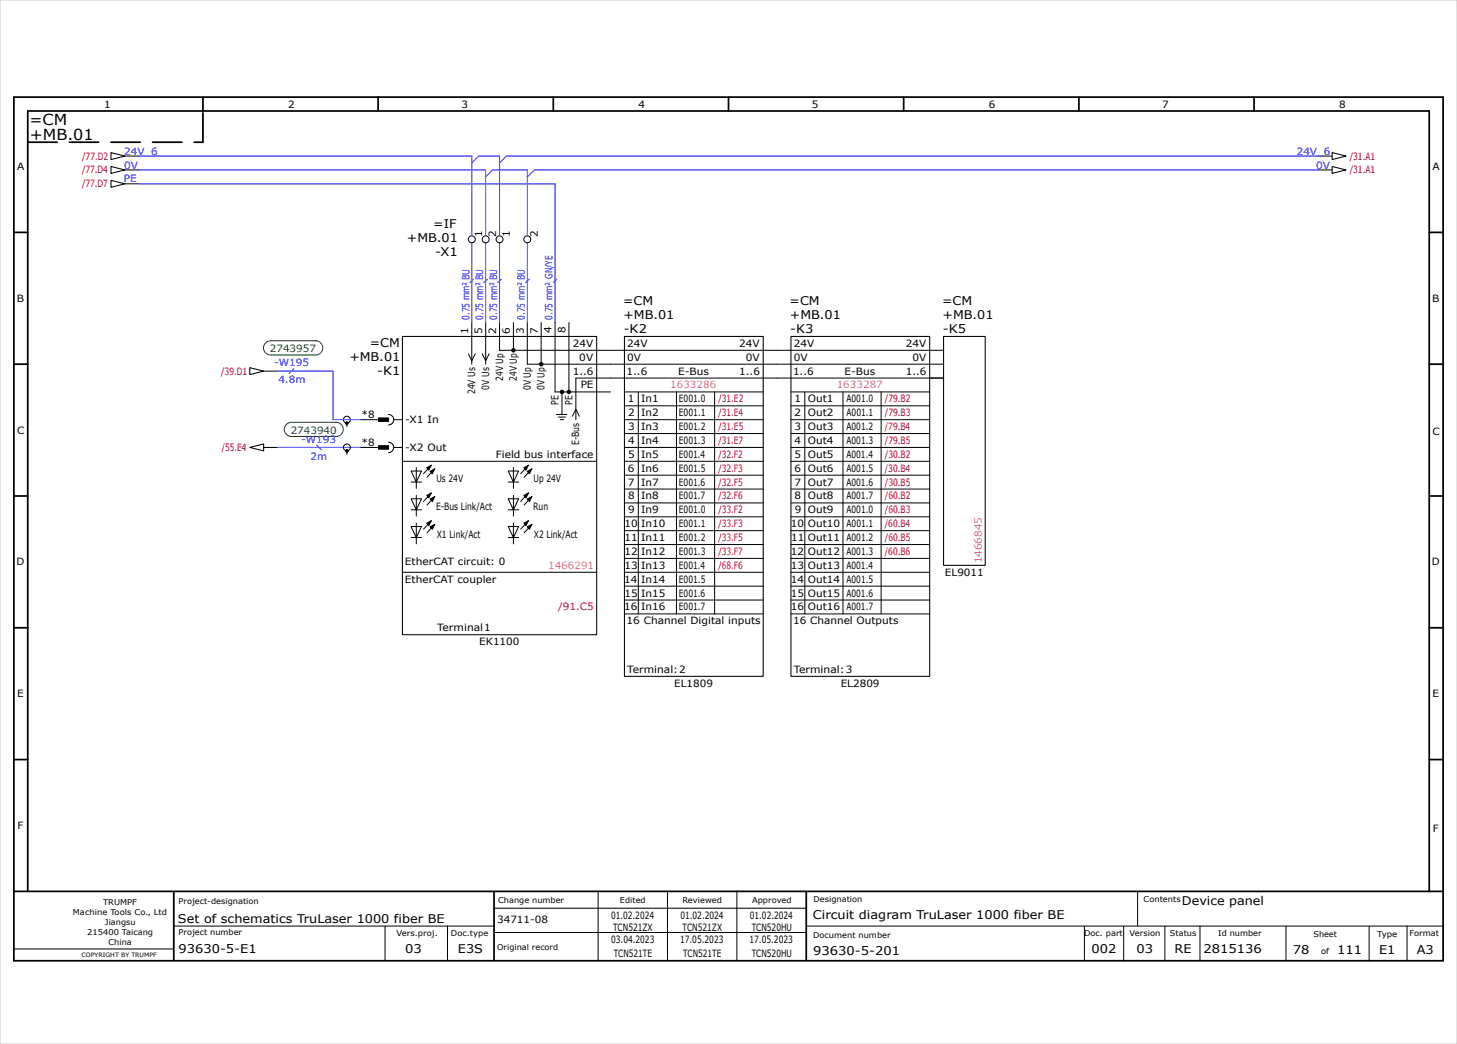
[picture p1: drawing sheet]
<svg xmlns="http://www.w3.org/2000/svg" width="420mm" height="301mm" viewBox="0 0 420 301" stroke-linecap="round" stroke-linejoin="round" font-family="sans-serif">
<g fill="none" stroke="#000" stroke-width=".5">
<path d="M4 28h412v249h-412zM58.5 28.2v3.8M109 28v4M159.5 28v4M210 28v4M260.5 28v4M311 28v4M361.5 28v4M4 67h4M412 67h4M4 105h4M412 105h4"/>
<path d="M4 143h4M412 143h4M4 181h4M412 181h4M4 219h4M412 219h4M4 257h412M8 257v-225h404v225M50.1 257.1v19.8M142.4 257.2v19.8M232.4 257.1v19.7"/>
</g>
<g fill="none" stroke="#000" stroke-width=".29">
<path d="M36 45h4M36 49h4M36 53h4M380 45h4M380 49h4M136 93v12M140 93v12M144 93v8h128M148 93v8M152 93v12h120M156 93v12M160 93v20h16"/>
<path d="M164 93v20M76 107h4M135 102l1 2 1-2M139 102l1 2 1-2M160.4 119.5h3M162 113v6.4M165 120l1-2 1 2M180 113h40M180 117h40M184 113v64M195 113v64M206 113v64"/>
<path d="M228 113h40M228 117h40M232 113v64M243 113v64M254 113v64M272 109h-106v12M76 129h4M100 122v1M100 130v1M104 121h5M104 129h5M113.5 121h2.5"/>
<path d="M113.5 129h2.5M116 133h56M118.5 135.8h3l-1.5 3.2zM118.5 139h3M120 134.8v6M124.3 134.1l-2.2 2.5M125.3 135.2l-2.2 2.4M146.5 135.8h3l-1.5 3.2zM146.5 139h3M148 134.8v6M152.3 134.1l-2.2 2.5M153.3 135.2l-2.2 2.4"/>
<path d="M161 120.2h2M161.5 121h1M180 133h40M180 121h40M180 129h40M180 125h40M180 137h40M228 133h40M228 121h40M228 129h40M228 125h40M228 137h40"/>
<path d="M118.5 143.8h3l-1.5 3.2zM118.5 151.8h3l-1.5 3.2zM118.5 147h3M118.5 155h3M120 142.8v6M120 150.8v6M124.3 142.1l-2.2 2.5M124.3 150.1l-2.2 2.5M125.3 143.2l-2.2 2.4M125.3 151.2l-2.2 2.4M146.5 143.8h3l-1.5 3.2zM146.5 151.8h3l-1.5 3.2z"/>
<path d="M146.5 147h3M146.5 155h3M148 142.8v6M148 150.8v6M152.3 142.1l-2.2 2.5M152.3 150.1l-2.2 2.5M153.3 143.2l-2.2 2.4M153.3 151.2l-2.2 2.4M180 141h40M180 145h40M180 149h40M180 153h40"/>
<path d="M180 157h40M228 141h40M228 145h40M228 149h40M228 153h40M228 157h40M116 165h56M180 165h40M180 177h40M180 161h40M180 169h40M180 173h40"/>
<path d="M228 165h40M228 177h40M228 161h40M228 169h40M228 173h40M172.4 256.9v20M192.4 256.9v20M212.4 256.9v20M327.9 256.9v10M4.1 273.6h45.7M50.1 267h92.2M111 267v10"/>
<path d="M129 267v10M142.4 261.9h90M142.4 268.9h90M232.5 267h183.5M312.6 267v10M323.9 267.1v10M335.8 267.1v10M345.9 267v10.1M370.7 267v9.8M394.7 267.1v10M405.6 267v10"/>
<circle cx="136" cy="69" r="1"/>
<circle cx="140" cy="69" r="1"/>
<circle cx="144" cy="69" r="1"/>
<circle cx="152" cy="69" r="1"/>
</g>
<path d="M8 41h50.5M58.5 41v-8.8" fill="none" stroke="#000" stroke-width=".5" stroke-dasharray="8.5 3.5"/>
<path d="M0 0h420v301h-420z" fill="none" stroke="#c9c9c9" stroke-width=".29"/>
<g fill="none" stroke="#000" stroke-width=".3">
<path d="M32 44l4 1-4 1zM32 48l4 1-4 1zM32 52l4 1-4 1zM384 44l4 1-4 1zM384 48l4 1-4 1zM116 97h56v86h-56zM180 97h40v98h-40zM228 97h40v98h-40zM272 97h12v66h-12zM72 106l4 1-4 1zM112 119.5a1.5 1.5 0 0 1 1.5 1.5 1.5 1.5 0 0 1-1.5 1.5M72 129l4-1v2z"/>
<path d="M112 127.5a1.5 1.5 0 0 1 1.5 1.5 1.5 1.5 0 0 1-1.5 1.5"/>
</g>
<g fill="#000" stroke="#000" stroke-width=".29">
<path d="M123 134.8l1.3-.7-.7 1.5zM124 135.9l1.3-.7-.7 1.4zM151 134.8l1.3-.7-.7 1.5zM152 135.9l1.3-.7-.7 1.4zM123 142.8l1.3-.7-.7 1.5zM123 150.8l1.3-.7-.7 1.5zM124 143.9l1.3-.7-.7 1.4zM124 151.9l1.3-.7-.7 1.4zM151 142.8l1.3-.7-.7 1.5zM151 150.8l1.3-.7-.7 1.5zM152 143.9l1.3-.7-.7 1.4zM152 151.9l1.3-.7-.7 1.4z"/>
<path d="M109.1 128.5h2.9v1h-2.9z" fill-rule="evenodd"/>
<path d="M109.1 120.5h2.9v1h-2.9z" fill-rule="evenodd"/>
<circle cx="148" cy="101" r=".5"/>
<circle cx="156" cy="105" r=".5"/>
<circle cx="162" cy="113" r=".5"/>
<circle cx="164" cy="113" r=".5"/>
<circle cx="100" cy="130" r=".4"/>
<circle cx="100" cy="122" r=".4"/>
</g>
<g fill="none" stroke="#00f" stroke-width=".29">
<path d="M40 45h96v23M40 49h100v19M40 53h120v40M136 47l2-2h6v23M140 51l2-2h10v19M380 45h-234l-2 2M380 49h-226l-2 2M136 70v23M140 70v23M144 70v23M152 70v23M80 107h16v14h8"/>
<path d="M80 129h24"/>
</g>
<g fill="none" stroke="#000" stroke-width=".29" stroke-dasharray="8.5 3.5">
<circle cx="100" cy="129" r="1"/>
<circle cx="100" cy="121" r="1"/>
</g>
<g fill="#fff" stroke="#008000" stroke-width=".29">
<path d="M82.6 122.4l1.4-.7h12.9a2.05 2.05 0 0 1 2 2.1 2.05 2.05 0 0 1-2 2h-12.9a2.05 2.05 0 0 1-1.9-1.2 2.05 2.05 0 0 1 .5-2.2z" fill-rule="evenodd"/>
<path d="M76.6 98.9l1.4-.6h13a2.05 2.05 0 0 1 2.1 2 2.05 2.05 0 0 1-2.1 2.1h-13a2.05 2.05 0 0 1-1.9-1.3 2.05 2.05 0 0 1 .5-2.2z" fill-rule="evenodd"/>
</g>
<path d="M136.5 80.5l-1 1M140.5 80.5l-1 1M144.5 80.5l-1 1M152.5 80.5l-1 1M160.5 80.5l-1 1M84.7 106.3l-1.3 1.4M91.3 128.3l1.3 1.4" fill="none" stroke="#00f" stroke-width=".3"/>
<g font-size="4.4">
<text x="8.5" y="36">=CM</text>
<text x="8.6" y="40.5">+MB.01</text>
</g>
<g font-size="3.5">
<text x="124.9" y="65.8">=IF</text>
<text x="117.3" y="69.8">+MB.01</text>
<text x="125.4" y="73.8">-X1</text>
<text x="179.6" y="88">=CM</text>
<text x="227.6" y="88">=CM</text>
<text x="271.6" y="88">=CM</text>
<text x="179.7" y="92">+MB.01</text>
<text x="227.7" y="92">+MB.01</text>
<text x="271.7" y="92">+MB.01</text>
<text x="106.6" y="100">=CM</text>
<text x="179.8" y="96">-K2</text>
<text x="227.8" y="96">-K3</text>
<text x="271.8" y="96">-K5</text>
<text x="100.7" y="104">+MB.01</text>
<text x="108.7" y="108">-K1</text>
<text x="340.7" y="261">Device panel</text>
<text x="51.3" y="266">Set of schematics TruLaser 1000 fiber BE</text>
<text x="234.3" y="265">Circuit diagram TruLaser 1000 fiber BE</text>
<text x="51.5" y="274.7">93630-5-E1</text>
<text x="116.8" y="274.9">03</text>
<text x="132" y="274.9">E3S</text>
<text x="234.4" y="275.3">93630-5-201</text>
<text x="314.6" y="274.8">002</text>
<text x="327.6" y="274.9">03</text>
<text x="338.6" y="274.8">RE</text>
<text x="346.9" y="274.7">2815136</text>
<text x="372.7" y="275">78</text>
<text x="385.4" y="275">111</text>
<text x="397.6" y="275">E1</text>
<text x="408.4" y="275">A3</text>
</g>
<g font-size="2.9">
<text x="30" y="31">1</text>
<text x="83" y="31">2</text>
<text x="133.1" y="31">3</text>
<text x="184.1" y="31">4</text>
<text x="234.1" y="31">5</text>
<text x="285" y="31">6</text>
<text x="335" y="31">7</text>
<text x="386" y="31">8</text>
<text x="5" y="49">A</text>
<text x="413" y="49">A</text>
<text x="139" y="68.4" transform="rotate(-90 139 68.4)">1</text>
<text x="143" y="68.2" transform="rotate(-90 143 68.2)">2</text>
<text x="147" y="68.4" transform="rotate(-90 147 68.4)">1</text>
<text x="155" y="68.2" transform="rotate(-90 155 68.2)">2</text>
<text x="4.8" y="87">B</text>
<text x="412.8" y="87">B</text>
<text x="135" y="96.4" transform="rotate(-90 135 96.4)">1</text>
<text x="139" y="96.2" transform="rotate(-90 139 96.2)">5</text>
<text x="143" y="96.2" transform="rotate(-90 143 96.2)">2</text>
<text x="147" y="96.2" transform="rotate(-90 147 96.2)">6</text>
<text x="151" y="96.2" transform="rotate(-90 151 96.2)">3</text>
<text x="155" y="96.2" transform="rotate(-90 155 96.2)">7</text>
<text x="159" y="96.1" transform="rotate(-90 159 96.1)">4</text>
<text x="163" y="96.1" transform="rotate(-90 163 96.1)">8</text>
<text x="165.1" y="100">24V</text>
<text x="180.8" y="100">24V</text>
<text x="213.1" y="100">24V</text>
<text x="228.8" y="100">24V</text>
<text x="261.1" y="100">24V</text>
<text x="165.1" y="108">1..6</text>
<text x="167" y="104">0V</text>
<text x="180.6" y="108">1..6</text>
<text x="180.8" y="104">0V</text>
<text x="195.4" y="108">E-Bus</text>
<text x="213.1" y="108">1..6</text>
<text x="215" y="104">0V</text>
<text x="228.6" y="108">1..6</text>
<text x="228.8" y="104">0V</text>
<text x="243.4" y="108">E-Bus</text>
<text x="261.1" y="108">1..6</text>
<text x="263" y="104">0V</text>
<text x="137" y="113.7" transform="rotate(-90 137 113.7)">24V Us</text>
<text x="141" y="112.3" transform="rotate(-90 141 112.3)">0V Us</text>
<text x="145" y="109.9" transform="rotate(-90 145 109.9)">24V Up</text>
<text x="149" y="109.9" transform="rotate(-90 149 109.9)">24V Up</text>
<text x="153" y="112.5" transform="rotate(-90 153 112.5)">0V Up</text>
<text x="157" y="112.5" transform="rotate(-90 157 112.5)">0V Up</text>
<text x="167.4" y="112">PE</text>
<text x="161" y="116.6" transform="rotate(-90 161 116.6)">PE</text>
<text x="165" y="116.6" transform="rotate(-90 165 116.6)">PE</text>
<text x="181" y="116">1</text>
<text x="181.1" y="120">2</text>
<text x="184.8" y="116">In1</text>
<text x="184.8" y="120">In2</text>
<text x="195.7" y="116">E001.0</text>
<text x="195.7" y="120">E001.1</text>
<text x="229" y="116">1</text>
<text x="229.1" y="120">2</text>
<text x="232.9" y="116">Out1</text>
<text x="232.9" y="120">Out2</text>
<text x="244" y="116">A001.0</text>
<text x="244" y="120">A001.1</text>
<text x="5" y="125">C</text>
<text x="104.2" y="120.5">*8</text>
<text x="116.8" y="122">-X1 In</text>
<text x="181.1" y="124">3</text>
<text x="184.8" y="124">In3</text>
<text x="195.7" y="124">E001.2</text>
<text x="229.1" y="124">3</text>
<text x="232.9" y="124">Out3</text>
<text x="244" y="124">A001.2</text>
<text x="413" y="125.5">C</text>
<text x="104.2" y="128.5">*8</text>
<text x="116.8" y="130">-X2 Out</text>
<text x="142.9" y="132">Field bus interface</text>
<text x="167" y="128.3" transform="rotate(-90 167 128.3)">E-Bus</text>
<text x="181.1" y="128">4</text>
<text x="181.1" y="132">5</text>
<text x="184.8" y="128">In4</text>
<text x="184.8" y="132">In5</text>
<text x="195.7" y="128">E001.3</text>
<text x="195.7" y="132">E001.4</text>
<text x="229.1" y="128">4</text>
<text x="229.1" y="132">5</text>
<text x="232.9" y="128">Out4</text>
<text x="232.9" y="132">Out5</text>
<text x="244" y="128">A001.3</text>
<text x="244" y="132">A001.4</text>
<text x="181" y="136">6</text>
<text x="184.8" y="136">In6</text>
<text x="195.7" y="136">E001.5</text>
<text x="229" y="136">6</text>
<text x="232.9" y="136">Out6</text>
<text x="244" y="136">A001.5</text>
<text x="125.8" y="139">Us 24V</text>
<text x="153.8" y="139">Up 24V</text>
<text x="181" y="140">7</text>
<text x="184.8" y="140">In7</text>
<text x="195.7" y="140">E001.6</text>
<text x="229" y="140">7</text>
<text x="232.9" y="140">Out7</text>
<text x="244" y="140">A001.6</text>
<text x="125.7" y="147">E-Bus Link/Act</text>
<text x="153.7" y="147">Run</text>
<text x="181.1" y="144">8</text>
<text x="181.1" y="148">9</text>
<text x="184.8" y="144">In8</text>
<text x="184.8" y="148">In9</text>
<text x="195.7" y="144">E001.7</text>
<text x="195.7" y="148">E001.0</text>
<text x="229.1" y="144">8</text>
<text x="229.1" y="148">9</text>
<text x="232.9" y="144">Out8</text>
<text x="232.9" y="148">Out9</text>
<text x="244" y="144">A001.7</text>
<text x="244" y="148">A001.0</text>
<text x="125.9" y="155">X1 Link/Act</text>
<text x="153.9" y="155">X2 Link/Act</text>
<text x="180" y="152">10</text>
<text x="180.1" y="156">11</text>
<text x="184.8" y="152">In10</text>
<text x="184.8" y="156">In11</text>
<text x="195.7" y="152">E001.1</text>
<text x="195.7" y="156">E001.2</text>
<text x="228" y="152">10</text>
<text x="228.1" y="156">11</text>
<text x="232.9" y="152">Out10</text>
<text x="232.9" y="156">Out11</text>
<text x="244" y="152">A001.1</text>
<text x="244" y="156">A001.2</text>
<text x="180" y="160">12</text>
<text x="184.8" y="160">In12</text>
<text x="195.7" y="160">E001.3</text>
<text x="228" y="160">12</text>
<text x="232.9" y="160">Out12</text>
<text x="244" y="160">A001.3</text>
<text x="4.8" y="163">D</text>
<text x="116.7" y="163">EtherCAT circuit: 0</text>
<text x="116.7" y="168">EtherCAT coupler</text>
<text x="179.9" y="168">14</text>
<text x="180" y="164">13</text>
<text x="184.8" y="164">In13</text>
<text x="184.8" y="168">In14</text>
<text x="195.7" y="164">E001.4</text>
<text x="195.7" y="168">E001.5</text>
<text x="227.9" y="168">14</text>
<text x="228" y="164">13</text>
<text x="232.9" y="164">Out13</text>
<text x="232.9" y="168">Out14</text>
<text x="244" y="164">A001.4</text>
<text x="244" y="168">A001.5</text>
<text x="272.4" y="166">EL9011</text>
<text x="412.7" y="163">D</text>
<text x="180" y="172">15</text>
<text x="184.8" y="172">In15</text>
<text x="195.7" y="172">E001.6</text>
<text x="228" y="172">15</text>
<text x="232.9" y="172">Out15</text>
<text x="244" y="172">A001.6</text>
<text x="179.9" y="176">16</text>
<text x="180.6" y="180">16 Channel Digital inputs</text>
<text x="184.8" y="176">In16</text>
<text x="195.7" y="176">E001.7</text>
<text x="227.9" y="176">16</text>
<text x="228.6" y="180">16 Channel Outputs</text>
<text x="232.9" y="176">Out16</text>
<text x="244" y="176">A001.7</text>
<text x="126" y="182">Terminal1</text>
<text x="138.1" y="186">EK1100</text>
<text x="180.8" y="194">Terminal:2</text>
<text x="194.3" y="198">EL1809</text>
<text x="228.8" y="194">Terminal:3</text>
<text x="242.3" y="198">EL2809</text>
<text x="5" y="201">E</text>
<text x="413" y="201">E</text>
<text x="5.1" y="239">F</text>
<text x="413" y="240">F</text>
<text x="143.3" y="266">34711-08</text>
<text x="176.1" y="264.9">01.02.2024</text>
<text x="176.8" y="268.4">TCN521ZX</text>
<text x="196.1" y="264.9">01.02.2024</text>
<text x="196.8" y="268.4">TCN521ZX</text>
<text x="216.1" y="264.9">01.02.2024</text>
<text x="216.7" y="268.4">TCN520HU</text>
<text x="176.2" y="271.9">03.04.2023</text>
<text x="176.9" y="275.9">TCN521TE</text>
<text x="196" y="271.9">17.05.2023</text>
<text x="196.9" y="275.9">TCN521TE</text>
<text x="216" y="271.9">17.05.2023</text>
<text x="216.7" y="275.9">TCN520HU</text>
</g>
<g font-size="2.9" fill="#b60000">
<text x="23.7" y="46">/77.D2</text>
<text x="389.1" y="46">/31.A1</text>
<text x="23.6" y="50">/77.D4</text>
<text x="389.1" y="50">/31.A1</text>
<text x="23.6" y="54">/77.D7</text>
<text x="63.8" y="108">/39.D1</text>
<text x="207.1" y="116">/31.E2</text>
<text x="207.1" y="120">/31.E4</text>
<text x="255.1" y="116">/79.B2</text>
<text x="255.1" y="120">/79.B3</text>
<text x="207.1" y="124">/31.E5</text>
<text x="255.1" y="124">/79.B4</text>
<text x="63.9" y="130">/55.E4</text>
<text x="207.1" y="128">/31.E7</text>
<text x="207.1" y="132">/32.F2</text>
<text x="255.1" y="128">/79.B5</text>
<text x="255.1" y="132">/30.B2</text>
<text x="207.1" y="136">/32.F3</text>
<text x="255.1" y="136">/30.B4</text>
<text x="207.1" y="140">/32.F5</text>
<text x="255.1" y="140">/30.B5</text>
<text x="207.1" y="144">/32.F6</text>
<text x="207.1" y="148">/33.F2</text>
<text x="255.1" y="144">/60.B2</text>
<text x="255.1" y="148">/60.B3</text>
<text x="207.1" y="152">/33.F3</text>
<text x="207.1" y="156">/33.F5</text>
<text x="255.1" y="152">/60.B4</text>
<text x="255.1" y="156">/60.B5</text>
<text x="207.1" y="160">/33.F7</text>
<text x="255.1" y="160">/60.B6</text>
<text x="207.1" y="164">/68.F6</text>
<text x="160.9" y="176">/91.C5</text>
</g>
<g font-size="2.9" fill="#00f">
<text x="35.8" y="44.6">24V_6</text>
<text x="373.8" y="44.6">24V_6</text>
<text x="35.7" y="52.6">PE</text>
<text x="35.8" y="48.6">0V</text>
<text x="379.4" y="48.6">0V</text>
<text x="135.3" y="92.2" transform="rotate(-90 135.3 92.2)">0.75 mm² BU</text>
<text x="139.3" y="92.2" transform="rotate(-90 139.3 92.2)">0.75 mm² BU</text>
<text x="143.3" y="92.2" transform="rotate(-90 143.3 92.2)">0.75 mm² BU</text>
<text x="151.3" y="92.2" transform="rotate(-90 151.3 92.2)">0.75 mm² BU</text>
<text x="159.3" y="92.2" transform="rotate(-90 159.3 92.2)">0.75 mm² GN/YE</text>
<text x="79.1" y="105.6">-W195</text>
<text x="80.2" y="110.5">4.8m</text>
<text x="86.9" y="127.6">-W193</text>
<text x="89.5" y="132.5">2m</text>
</g>
<g font-size="2.9" fill="#008000">
<text x="77.8" y="101.5">2743957</text>
<text x="83.8" y="125">2743940</text>
</g>
<g font-size="2.9" fill="#f0f">
<text x="193.2" y="112">1633286</text>
<text x="241.2" y="112">1633287</text>
<text x="158" y="164">1466291</text>
<text x="283" y="162.4" transform="rotate(-90 283 162.4)">1466845</text>
</g>
<g font-size="2.3">
<text x="21" y="263.8">Machine Tools Co., Ltd</text>
<text x="29.7" y="260.8">TRUMPF</text>
<text x="51.5" y="260.7">Project-designation</text>
<text x="143.6" y="260.4">Change number</text>
<text x="178.7" y="260.4">Edited</text>
<text x="196.7" y="260.4">Reviewed</text>
<text x="216.8" y="260.4">Approved</text>
<text x="234.5" y="260.2">Designation</text>
<text x="329.7" y="260.1">Contents</text>
<text x="25.2" y="269.6">215400 Taicang</text>
<text x="30.3" y="266.7">Jiangsu</text>
<text x="51.5" y="269.7">Project number</text>
<text x="114.3" y="269.9">Vers.proj.</text>
<text x="130" y="269.9">Doc.type</text>
<text x="312.5" y="269.8">Doc. part</text>
<text x="325.6" y="269.9">Version</text>
<text x="337.3" y="269.8">Status</text>
<text x="351.2" y="269.8">Id number</text>
<text x="406.4" y="270">Format</text>
<text x="31.3" y="272.5">China</text>
<text x="143.3" y="273.9">Original record</text>
<text x="234.4" y="270.3">Document number</text>
<text x="378.6" y="270">Sheet</text>
<text x="380.8" y="275">of</text>
<text x="397" y="270">Type</text>
</g>
<text font-size="1.7" x="23.5" y="275.8">COPYRIGHT BY TRUMPF</text>
</svg>
